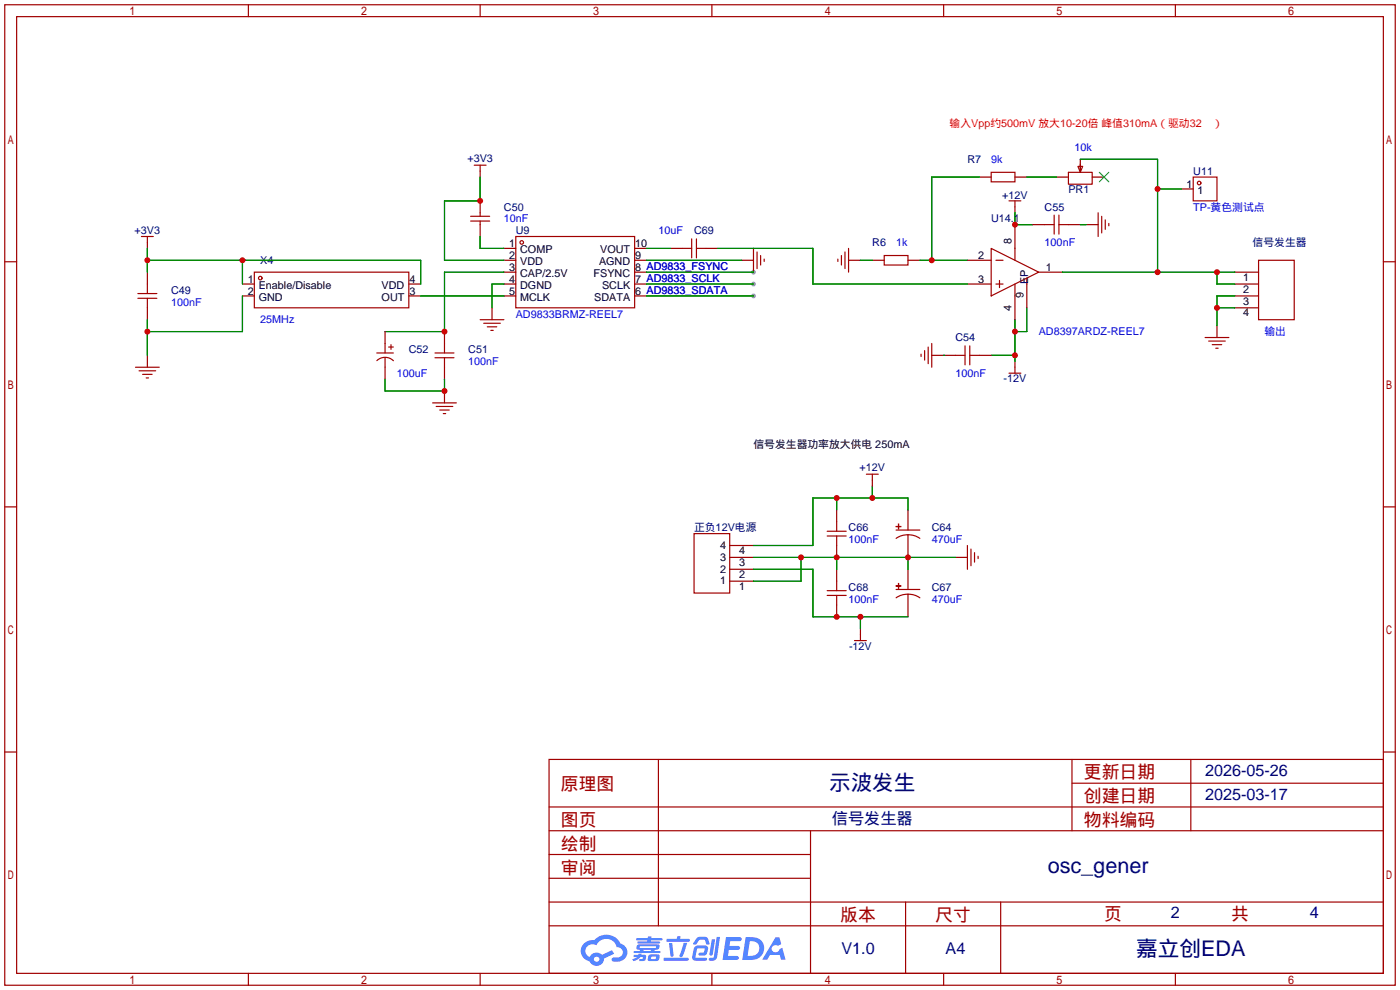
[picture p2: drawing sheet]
<svg xmlns="http://www.w3.org/2000/svg" width="299mm" height="212mm" viewBox="0 0 299 212" stroke-linecap="round" stroke-linejoin="round" font-family="sans-serif">
<g fill="#999">
<circle cx="161" cy="58.2" r=".51"/>
<circle cx="161" cy="60.7" r=".51"/>
<circle cx="161" cy="63.2" r=".51"/>
</g>
<g fill="none" stroke="#a10000" stroke-width=".25">
<path d="M1 1h297.2v209.6h-297.2zM3.6 3.6h292.1v204.4h-292.1zM53.1 1v2.6M102.6 1v2.6M152.1 1v2.6M201.7 1v2.6M251.2 1v2.6M1 55.9h2.6M295.7 55.9h2.5M1 108.3h2.6M295.7 108.3h2.5M1 160.7h2.6"/>
<path d="M117.3 162.3h178.4v45.7h-178.4zM117.3 177.5h178.4M117.3 172.5h178.4M140.7 162.3v35.6M173.2 177.5v30.5M229.1 162.3v15.2M229.1 167.4h66.6M254.5 162.3v15.2M295.7 160.7h2.5M117.3 182.6h55.9M117.3 197.9h178.4M117.3 192.8h178.4"/>
<path d="M117.3 187.7h55.9M193.5 192.8v15.2M213.9 192.8v15.2M53.1 208v2.6M102.6 208v2.6M152.1 208v2.6M201.7 208v2.6M251.2 208v2.6"/>
</g>
<g fill="#5487ff">
<path d="M155.2 200.3h2.6a.48 .48 0 0 1 .7 .4 .48 .48 0 0 1-.6 .4h-1.8l-.2 1.1h1.9a.43 .43 0 0 1 .4 .4 .43 .43 0 0 1-.5 .4h-1.9l-.2 1.3h1.7a.45 .45 0 0 1 .5 .2 .45 .45 0 0 1-.1 .6h-3.3z"/>
<path d="M165.7 200.3h.9l.4 1.5-.8 .3a.84 .84 0 0 0-1.2 .3 .84 .84 0 0 0 .4 1.1 .84 .84 0 0 0 1.1-.4l.1-.2 .6-.3 .7 2.5h-1l-.2-1h-2.1l-.6 1h-1.1z"/>
<path d="M152.1 200.8h.7l-.5 3.1a.36 .36 0 0 1-.3 .3 .36 .36 0 0 1-.4-.3z"/>
<path d="M153.2 200.2h.7l-.6 4.3a1.13 1.13 0 0 1-1.8 .6l.2-.4h.7l.2-.2z"/>
<path d="M148.9 200.6l.6-.4h1a.77 .77 0 0 1 .9 .5l.3 1-.2 .2h-.5l-.3-.9-.2-.2-1 .1-.7 1-.6-.1-.1-.2z"/>
<path d="M148.4 202.4l.6-.3h1.7a.81 .81 0 0 1 .7 .5 .81 .81 0 0 1-.2 .8 .81 .81 0 0 1-.9 .8h-.7a.32 .32 0 0 1-.3-.3 .32 .32 0 0 1 .4-.3h.7l.2-.9-1.6 .1-.4 1.8 2.2 .1a.32 .32 0 0 1 .3 .4 .32 .32 0 0 1-.4 .2h-2.2l-.5-.3-.1-.5z"/>
<path d="M141.9 204.7h5a.33 .33 0 0 1 .3 .3 .33 .33 0 0 1-.3 .3h-4.9l-.2-.1z"/>
<path d="M146.1 201.5h.8l-.7 2a.98 .98 0 0 1-.7 1.1l-.3-.3z"/>
<path d="M143 201.6h.7l.3 2.5a.34 .34 0 0 1-.3 .4 .34 .34 0 0 1-.4-.3z"/>
<path d="M142.5 200.7h2.1l.3-.6h.6l-.1 .6h1.7a.32 .32 0 0 1 .4 .3 .32 .32 0 0 1-.4 .3h-4.5l-.2-.2z"/>
<path d="M135.5 204.1h.9l.1-.3h.6v.3h.8a.82 .82 0 0 1-.5 1.3h-.8v-.4l.7-.1 .1-.3a.68 .68 0 0 0-1 .4l-1.1 .4-.1-.4 .9-.5h-.7z"/>
<path d="M136 200.5h2.4l.1-.3h.7v.3h2.2l.2 .3-.2 .2h-2.3v.2h1.8l.2 .3-.2 .1h-4.5l-.1-.4h2l.1-.2h-2.3l-.1-.2z"/>
<path d="M159.4 200.3l-.8 4.9h1.7a2.5 2.5 0 0 0 3-2.5 2.5 2.5 0 0 0-3.1-2.4zM160.3 201.1a1.61 1.61 0 0 1 2 1.5 1.61 1.61 0 0 1-1.8 1.7h-.7z"/>
<path d="M136.2 202a.55 .55 0 0 0-.2 .8 .55 .55 0 0 0 .7 .2l.1 .3h-1.3v.3l5.4 .1 .3-.2-.2-.2h-1.2l.2-.3a.7 .7 0 0 0 .8-.3 .7 .7 0 0 0 0-.8l-4.2-.1zM136.8 202.3l3.3-.1 .1 .1-.2 .3h-3.2zM137.5 203h1.7l-.2 .3h-1.4z"/>
<path d="M138.6 204.2a1.05 1.05 0 0 0 0 1.2 2.91 2.91 0 0 0 2.2-.2 .98 .98 0 0 0 0-1.2h-1.6zM139.2 204.5l.9-.1 .1 .4-.2 .2-.8-.1z"/>
<path d="M124.9 201.6a2.23 2.23 0 0 0-.7 2.3 2.23 2.23 0 0 0 1.8 1.6 1.58 1.58 0 0 0 1.8 .9 1.58 1.58 0 0 0 1.3-1.5l2.2-1.1-.5-.7-2.1 1a1.65 1.65 0 0 0-2.7 .4 1.45 1.45 0 0 1-.8-1.9 1.45 1.45 0 0 1 2-.7l.3 .1a2.3 2.3 0 0 1 2.3-1.3 2.3 2.3 0 0 1 2 1.7 1.12 1.12 0 0 1 1.3 1 1.12 1.12 0 0 1-1.1 1.2h-.7a.45 .45 0 0 0-.6 .4 .45 .45 0 0 0 .5 .5 2.21 2.21 0 0 0 2.2-.5 2.21 2.21 0 0 0 .5-2.3 2.13 2.13 0 0 0-1.3-1.1 3.3 3.3 0 0 0-5.6-.7l-1.1 .1zM127 205a.57 .57 0 0 1 1.1 0 .57 .57 0 0 1-1.1 0z"/>
</g>
<g fill="none" stroke="#a10000" stroke-width=".25">
<path d="M101.3 35.3h2.6M102.6 35.3v1.3M211.8 36.8h5.1v2.1h-5.1zM228.3 36.8h5.1v2.6h-5.1zM230.4 35.6h1l-.5 1.2zM230.9 35.1v1.2M255 37.8h5.1v5.1h-5.1zM30.2 50.5h2.6M31.5 50.5v1.3M54.4 58.2h33v7.6h-33zM100.6 47.2h4M100.6 46.2h4"/>
<path d="M102.6 45.5v.7M102.6 47.2v.8M110.2 50.5h25.4v15.3h-25.4zM145.8 53.1h2M147.8 51.1v4M148.8 53.1h2.1M148.8 51.1v4M161 53.1v5.1M161.8 53.8v3.6M162.6 54.6v2M163.3 55.4v.5M179.1 55.4v.5"/>
<path d="M179.8 54.6v2M180.6 53.8v3.6M181.4 53.1v5.1M189 54.6h5.1v2h-5.1zM211.8 53.1l10.2 5.1-10.2 5zM212.9 55.6h1.5M213.6 59.9v1.6M215.6 42.9h2.6M216.9 42.9v1.3M216.9 53.1v2.5M219.5 59.4v1.3M223.3 48h2"/>
<path d="M225.3 46v4M226.3 48h2M226.3 46v4M234.7 45.5v5M235.5 46.2v3.6M236.2 47v2M237 47.8v.5M269 55.6h7.6v12.7h-7.6zM29 78.5h5M29.5 63.8h4M29.5 62.7h4M29.7 79.2h3.6"/>
<path d="M31.5 60.7v2M31.5 63.8v2M80.5 75.4h3.6M80.5 77.1a2.54 2.54 0 0 1 3.6 0M82.3 73.4v2M82.3 76.5v2M83.1 74.2h1M83.6 73.7v1M93 76.5h4M93 75.4h4M95 73.4v2M95 76.5v2"/>
<path d="M102.6 68.3h5.1M103.4 69.1h3.5M104.1 69.8h2.1M104.9 70.6h.5M196.8 75.7v.5M197.6 74.9v2.1M198.4 74.2v3.5M199.1 73.4v5.1M204.2 75.9h2M206.2 73.9v4.1M207.3 73.9v4.1M207.3 75.9h2"/>
<path d="M212.9 60.7h1.5M215.6 79.8h2.6M216.9 60.7v2.5M216.9 78.5v1.3M257.6 72.1h5M258.3 72.9h3.6M259.1 73.7h2M259.8 74.4h.5M30.5 80h2M31.2 80.8h.5M92.5 86.1h5M93.2 86.9h3.6"/>
<path d="M94 87.6h2M94.7 88.4h.5M148.3 114h7.7v12.7h-7.7zM176.8 113.5h4M176.8 114.6h4M178.8 111.5v2M178.8 114.6v2M185.2 101.3h2.5M186.4 101.3v1.3M191.5 112.5h1zM191.5 115.1a4.6 4.6 0 0 1 5.1 0M191.5 113.3h5.1"/>
<path d="M192 112v1zM206.8 116.6v5.1M207.5 117.3v3.6M208.3 118.1v2M209 118.9v.5M176.8 126.2h4M176.8 127.3h4M178.8 124.2v2M178.8 127.3v2M182.6 136.9h2.6M183.9 135.6v1.3M191.5 125.2h1z"/>
<path d="M191.5 127.8a4.6 4.6 0 0 1 5.1 0M191.5 126h5.1M192 124.7v1z"/>
<circle cx="256.3" cy="39.1" r=".38"/>
<circle cx="55.6" cy="59.4" r=".38"/>
<circle cx="111.5" cy="51.8" r=".38"/>
</g>
<g fill="none" stroke="#870000" stroke-width=".25">
<path d="M102.6 36.6v1.2M209.3 37.8h2.5M216.9 37.8h2.6M225.8 37.8h2.5M230.9 34v2.6M233.4 37.8h2.6M31.5 51.8v1.3M31.5 58.2v2.5M102.6 42.9v2.6M102.6 48v2.5M107.7 53.1h2.5M107.7 55.6h2.5"/>
<path d="M107.7 58.2h2.5M135.6 53.1h2.6M135.6 55.6h2.6M135.6 58.2h2.6M143.3 53.1h2.5M150.9 53.1h2.5M158.5 55.6h2.5M181.4 55.6h2.5M186.4 55.6h2.6M194.1 55.6h2.5M206.8 55.6h5M216.9 44.2v1.3"/>
<path d="M216.9 48v5.1M220.7 48h2.6M222 58.2h5.1M228.3 48h2.6M232.2 48h2.5M252.5 40.4h2.5M263.9 58.2h5.1M31.5 65.8v2.5M31.5 75.9v2.6M51.8 60.7h2.6M51.8 63.2h2.6M82.3 70.9v2.5"/>
<path d="M82.3 78.5v2.5M87.4 60.7h2.5M87.4 63.2h2.5M95 70.9v2.5M95 78.5v2.5M105.2 65.8v2.5M107.7 60.7h2.5M107.7 63.2h2.5M135.6 60.7h2.6M135.6 63.2h2.6M199.1 75.9h5.1M206.8 60.7h5"/>
<path d="M209.3 75.9h2.5M216.9 63.2v5.1M216.9 77.2v1.3M219.5 60.7v5.1M260.1 69.6v2.5M263.9 60.7h5.1M263.9 63.2h5.1M263.9 65.8h5.1M95 83.6v2.5M156 119.1h5M156 116.6h5M178.8 109v2.5"/>
<path d="M178.8 116.6v2.5M186.4 102.6v1.3M194.1 109v4.3M194.1 114.3v4.8M204.2 119.1h2.6M156 124.2h5M156 121.7h5M178.8 121.7v2.5M178.8 129.3v2.5M183.9 134.4v1.2M194.1 121.7v4.3M194.1 127v4.8"/>
</g>
<g fill="none" stroke="#008700" stroke-width=".25">
<path d="M102.6 37.8v5.1h-7.6v12.7h12.7M209.3 37.8h-10.2v17.8M219.5 37.8h6.3M230.9 34h16.5v24.2M31.5 53.1v5.1M31.5 55.6h58.4v5.1M51.8 55.6v5.1M102.6 50.5v2.6h5.1M107.7 58.2h-12.7v12.7h-12.7M138.2 55.6h20.3M138.2 53.1h5.1M138.2 58.2h22.8"/>
<path d="M153.4 53.1h20.3v7.6h33.1M183.9 55.6h2.5M196.6 55.6h10.2M216.9 45.5v2.5h3.8M227.1 58.2h36.8M230.9 48h1.3M247.4 40.4h5.1M260.1 58.2v2.5h3.8M31.5 68.3v7.6M51.8 63.2v7.7h-20.3M89.9 63.2h17.8M107.7 60.7h-2.5v5.1"/>
<path d="M138.2 63.2h22.8M138.2 60.7h22.8M201.7 75.9h.1M211.8 75.9h5.1M216.9 68.3v8.9M219.5 65.8v5.1h-2.6M260.1 65.8h3.8M263.9 63.2h-3.8v6.4M82.3 81v2.6h12.7v-2.6M161 119.1h43.2M171.2 119.1v5.1h-10.2M178.8 106.4v2.6"/>
<path d="M178.8 119.1v2.6M186.4 103.9v2.5M194.1 109v-2.6h-20.4v10.2h-12.7M194.1 119.1v2.6M161 121.7h12.7v10.1h20.4M183.9 131.8v2.6"/>
</g>
<path d="M234.9 36.8l2.1 2.1M237 36.8l-2.1 2.1" fill="none" stroke="#3c3" stroke-width=".25"/>
<g fill="#c00">
<circle cx="178.8" cy="106.4" r=".63"/>
<circle cx="186.4" cy="106.4" r=".63"/>
<circle cx="183.9" cy="131.8" r=".63"/>
<circle cx="178.8" cy="131.8" r=".63"/>
<circle cx="31.5" cy="70.9" r=".63"/>
<circle cx="31.5" cy="55.6" r=".63"/>
<circle cx="51.8" cy="55.6" r=".63"/>
<circle cx="102.6" cy="42.9" r=".63"/>
<circle cx="95" cy="83.6" r=".63"/>
<circle cx="95" cy="70.9" r=".63"/>
<circle cx="216.9" cy="75.9" r=".63"/>
<circle cx="216.9" cy="70.9" r=".63"/>
<circle cx="216.9" cy="48" r=".63"/>
<circle cx="199.1" cy="55.6" r=".63"/>
<circle cx="260.1" cy="65.8" r=".63"/>
<circle cx="260.1" cy="58.2" r=".63"/>
<circle cx="247.4" cy="58.2" r=".63"/>
<circle cx="247.4" cy="40.4" r=".63"/>
<circle cx="171.2" cy="119.1" r=".63"/>
<circle cx="194.1" cy="119.1" r=".63"/>
<circle cx="178.8" cy="119.1" r=".63"/>
</g>
<g font-size="4.6" fill="#000080">
<text x="177.2" y="168.8">示波发生</text>
<text x="223.9" y="186.6">osc_gener</text>
<text x="242.8" y="204.3">嘉立创EDA</text>
</g>
<g font-size="3.8" fill="#a00000">
<text x="231.6" y="166.4">更新日期</text>
<text x="119.9" y="168.9">原理图</text>
<text x="231.6" y="171.5">创建日期</text>
<text x="119.9" y="176.5">图页</text>
<text x="231.6" y="176.5">物料编码</text>
<text x="119.9" y="181.6">绘制</text>
<text x="119.9" y="186.7">审阅</text>
<text x="179.6" y="196.9">版本</text>
<text x="199.9" y="196.9">尺寸</text>
<text x="236" y="196.6">页</text>
<text x="263.1" y="196.6">共</text>
</g>
<g font-size="3.5" fill="#000080">
<text x="257.6" y="165.9">2026-05-26</text>
<text x="257.6" y="171">2025-03-17</text>
<text x="177.8" y="176">信号发生器</text>
<text x="250.2" y="196.1">2</text>
<text x="280" y="196.1">4</text>
<text x="179.8" y="204">V1.0</text>
<text x="202.1" y="204">A4</text>
</g>
<text font-size="2.3" fill="#f00" x="202.9" y="27.2">输入Vpp约500mV 放大10-20倍 峰值310mA（驱动32Ω）</text>
<g font-size="2.3" fill="#000080">
<text x="99.9" y="34.7">+3V3</text>
<text x="206.8" y="34.8">R7</text>
<text x="228.3" y="41.2">PR1</text>
<text x="255" y="37.4">U11</text>
<text x="107.7" y="45">C50</text>
<text x="211.8" y="47.5">U14.1</text>
<text x="214.2" y="42.5">+12V</text>
<text x="223.3" y="45">C55</text>
<text x="28.8" y="50.1">+3V3</text>
<text x="110.2" y="50.1">U9</text>
<text x="148.3" y="50.1">C69</text>
<text x="186.4" y="52.6">R6</text>
<text x="267.7" y="52.6">信号发生器</text>
<text x="55.6" y="56.4">X4</text>
<text x="36.6" y="62.8">C49</text>
<text x="87.4" y="75.5">C52</text>
<text x="100.1" y="75.5">C51</text>
<text x="204.2" y="72.9">C54</text>
<text x="214.5" y="81.6">-12V</text>
<text x="183.7" y="100.8">+12V</text>
<text x="148.3" y="113.6">正负12V电源</text>
<text x="181.4" y="113.6">C66</text>
<text x="199.1" y="113.6">C64</text>
<text x="181.4" y="126.3">C68</text>
<text x="199.1" y="126.3">C67</text>
<text x="181.5" y="138.9">-12V</text>
</g>
<g font-size="2.3" fill="#00f">
<text x="211.8" y="34.8">9k</text>
<text x="229.6" y="32.3">10k</text>
<text x="107.7" y="47.5">10nF</text>
<text x="255" y="45">TP-黄色测试点</text>
<text x="140.7" y="50.1">10uF</text>
<text x="191.5" y="52.6">1k</text>
<text x="223.3" y="52.6">100nF</text>
<text x="36.6" y="65.3">100nF</text>
<text x="55.6" y="69.1">25MHz</text>
<text x="110.2" y="67.9">AD9833BRMZ-REEL7</text>
<text x="222" y="71.7">AD8397ARDZ-REEL7</text>
<text x="270.3" y="71.7">输出</text>
<text x="84.8" y="80.6">100uF</text>
<text x="100.1" y="78">100nF</text>
<text x="204.2" y="80.6">100nF</text>
<text x="181.4" y="116.1">100nF</text>
<text x="199.1" y="116.1">470uF</text>
<text x="181.4" y="128.8">100nF</text>
<text x="199.1" y="128.8">470uF</text>
</g>
<g font-size="2.3">
<text x="253.6" y="40.2">1</text>
<text x="256" y="41.4">1</text>
<text x="108.8" y="52.9">1</text>
<text x="135.8" y="52.9">10</text>
<text x="216.2" y="52" transform="rotate(-90 216.2 52)">8</text>
<text x="108.8" y="57.9">3</text>
<text x="108.8" y="55.4">2</text>
<text x="111.2" y="59.2">CAP/2.5V</text>
<text x="111.2" y="56.7">VDD</text>
<text x="111.2" y="54.1">COMP</text>
<text x="126.9" y="59.2">FSYNC</text>
<text x="128" y="56.7">AGND</text>
<text x="128.3" y="54.1">VOUT</text>
<text x="135.8" y="55.4">9</text>
<text x="135.8" y="57.9">8 AD9833_FSYNC</text>
<text x="209" y="55.4">2</text>
<text x="223.5" y="57.9">1</text>
<text x="52.9" y="60.5">1</text>
<text x="52.9" y="63">2</text>
<text x="55.3" y="61.7">Enable/Disable</text>
<text x="55.3" y="64.3">GND</text>
<text x="81.6" y="64.3">OUT</text>
<text x="81.6" y="61.7">VDD</text>
<text x="87.5" y="63">3</text>
<text x="87.5" y="60.5">4</text>
<text x="108.8" y="63">5</text>
<text x="108.8" y="60.5">4</text>
<text x="111.2" y="64.3">MCLK</text>
<text x="111.2" y="61.7">DGND</text>
<text x="127" y="64.3">SDATA</text>
<text x="128.7" y="61.7">SCLK</text>
<text x="135.8" y="60.5">7 AD9833_SCLK</text>
<text x="135.8" y="63">6 AD9833_SDATA</text>
<text x="209" y="60.5">3</text>
<text x="218.7" y="63.7" transform="rotate(-90 218.7 63.7)">9</text>
<text x="219.8" y="60.7" transform="rotate(-90 219.8 60.7)">EP</text>
<text x="265.7" y="65.1">3</text>
<text x="265.7" y="62.6">2</text>
<text x="265.7" y="60">1</text>
<text x="216.2" y="66.5" transform="rotate(-90 216.2 66.5)">4</text>
<text x="265.7" y="67.6">4</text>
<text x="161" y="95.8">信号发生器功率放大供电 250mA</text>
<text x="153.9" y="119.8">3</text>
<text x="153.9" y="117.3">4</text>
<text x="158" y="118.4">4</text>
<text x="153.9" y="124.9">1</text>
<text x="153.9" y="122.4">2</text>
<text x="158" y="123.5">2</text>
<text x="158" y="121">3</text>
<text x="158" y="126.1">1</text>
</g>
</svg>
